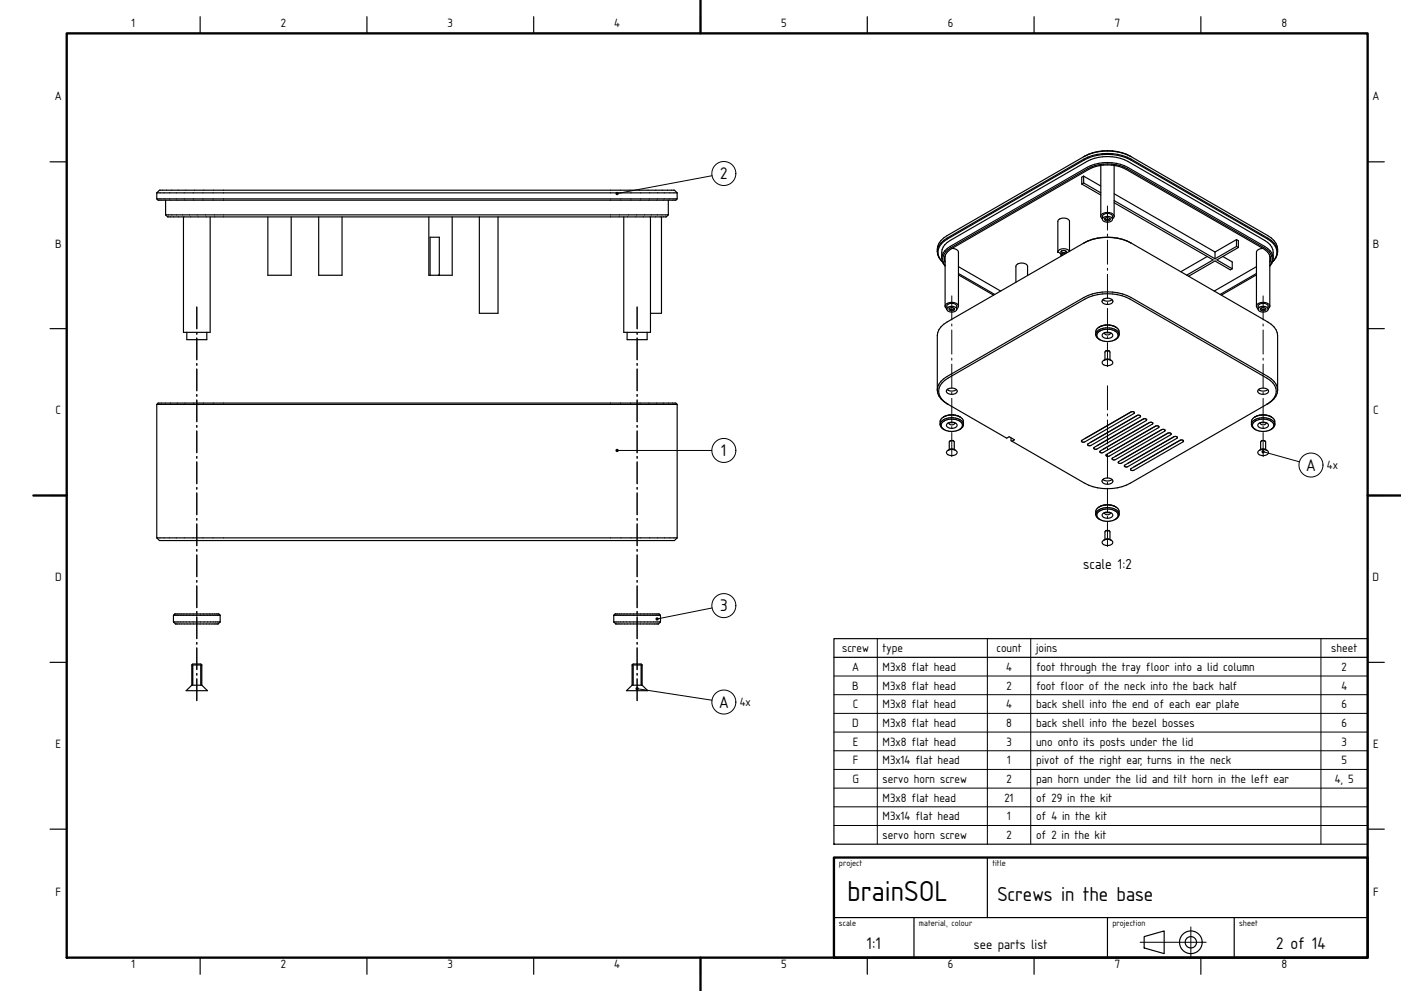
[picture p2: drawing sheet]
<svg xmlns="http://www.w3.org/2000/svg" width="420mm" height="297mm" viewBox="0 0 420 297" stroke-linecap="round" stroke-linejoin="round" font-family="sans-serif">
<g fill="#000">
<circle cx="185" cy="58" r=".5"/>
<circle cx="185" cy="135" r=".5"/>
<circle cx="378.7" cy="135.4" r=".5"/>
<circle cx="197" cy="185.5" r=".5"/>
<circle cx="191" cy="206.4" r=".5"/>
</g>
<g fill="none" stroke="#000" stroke-width=".35">
<path d="M60 5v5M110 5v5M160 5v5M210 5v5M260 5v5M310 5v5M360 5v5M15 48.5h5M47 59.6l.4 .4h155.2l.4-.4M47 59.6h156M47 57.8h156M47 57.8v1.8"/>
<path d="M47 57.8l.8-.8h154.4l.8 .8M49.7 60v4.4M200.4 60v4.4M203 57.8v1.8M324.3 55.2l5.7 3.2M324.9 52.8l5.1 3M324.9 52.8l-.6 .3v2.1M324.9 54.8l5.1 3M324.9 52.8v2M324.9 54.8l-.6 .4M324.9 46.9a14.9 14.9 0 0 1 14.2 0M324.9 46.9l-41 23.7a4.8 4.8 0 0 0-2.9 4.8"/>
<path d="M325.2 46.8l-.3 .1M326.1 46.4a16.2 16.2 0 0 1 11.8 0M330 49.6v15.2M334 58.1l30.2 17.4M334 49.6v15.2M338.8 46.8l41.3 23.8a4.8 4.8 0 0 1 2.9 4.8M410 48.5h5M49.7 64.4h150.7M49.7 64.4l.6 .6h149.4l.7-.6M55 65v34.6h8v-34.6M80.3 65v17.5h7v-17.5M95.5 65v17.5h7v-17.5"/>
<path d="M128.6 65v17.5h.3M135.6 65v17.5h-3.9M143.7 65v28.9h5.6v-28.9M187 65v34.6h8v-34.6M198.3 65v28.9h-3.3M281 75.4a4.8 4.8 0 0 1 2.9-4l41-23.7a15.6 15.6 0 0 1 14.2 0l41 23.7a5.2 5.2 0 0 1 2.9 4M281 75.4a4.1 4.1 0 0 0 1.6 3.1M282.3 77.4a4.6 4.6 0 0 1 2.6-5.3l41-23.7a13.6 13.6 0 0 1 12.2 0l41 23.7a4.6 4.6 0 0 1 2.6 5.3M282.3 77.4a3.5 3.5 0 0 0 1 2.3M282.3 77.4a4.2 4.2 0 0 1 2.6-3.5l41-23.7a13.6 13.6 0 0 1 12.2 0l41 23.7a4.5 4.5 0 0 1 2.6 3.5M283.3 79.6a3.5 3.5 0 0 1 1.8-5.4l41-23.7a13.1 13.1 0 0 1 11.8 0l41 23.7a3.5 3.5 0 0 1 1.8 5.4M283.3 76.6v15.2"/>
<path d="M285.4 74.5a1.73 1.73 0 0 1 1.9 1.1v16.2M285.4 74.4l41-23.6a12.3 12.3 0 0 1 11.2 0l41 23.6a3.5 3.5 0 0 1 2.1 4.3M285.4 74.4a3.5 3.5 0 0 0-2.1 4.3M287.3 79.9l12.7 7.3M317.1 75.6l1.3 .6-.4 .2M317.3 65.9a2.18 2.18 0 0 1 3.3 .5v8.9a2.13 2.13 0 0 0-3.5 .3v-9.2zM318 76.4l.5 .1M318 76v.4M318.1 75.3a.82 .82 0 0 1 .9-.3 .82 .82 0 0 1 .6 .8 .84 .84 0 0 1-.9 .4 .84 .84 0 0 1-.6-.8zM318.2 75.2a.7 .7 0 0 0 .7 .5 .7 .7 0 0 0 .6-.5M324.9 72.8l-41 23.7a5.2 5.2 0 0 0-2.9 4.1v16.3M325.1 72.7l-.2 .1"/>
<path d="M326.2 72.2l-1.3 .6M330 64.8a2.31 2.31 0 0 1 4 0M330 64.8l.5 .8M330.5 65.7v-.9a1.72 1.72 0 0 1 3 0v.9M330.5 65.7a1.72 1.72 0 0 1 3 0M330.5 65.7a1.73 1.73 0 0 0 3 0M331.2 65.5a.82 .82 0 0 1 1-.4 .82 .82 0 0 1 .6 .8 .84 .84 0 0 1-1 .4 .84 .84 0 0 1-.6-.7zM331.3 65.4a.7 .7 0 0 0 .7 .5 .7 .7 0 0 0 .7-.5M332 71.1a14.6 14.6 0 0 0-5.9 1.1M332 71.1l-4.5 .7M332 71.1l3.1 .3M333.5 71.2l3 .6"/>
<path d="M334 64.8l-.5 .8M334 60.1l30.2 17.5M334 60.8l29.7 17.1-7.9 4.6M336.4 71.7l1.5 .5M337.8 72.2l1.3 .6M338.9 72.7l41.2 23.8a5.2 5.2 0 0 1 2.9 4.1v16.3M361.9 76.9l-7.9 4.5M364.2 75.5v2.1M366.6 76.9l2.8 1.6v2M370.7 71.8l.5 .3v2.1M370.7 71.8l-6.5 3.7M370.7 71.8v2.1"/>
<path d="M370.7 73.9l.5 .3M370.7 73.9l-6.5 3.7M371.2 74.2l-6.4 3.7 4.6 2.6M376.7 79.9l-12.7 7.3M378.6 74.5a1.74 1.74 0 0 0-1.9 1.1v16.2M380.7 76.6v15.2M381.7 77.4a3.5 3.5 0 0 1-1 2.3M381.7 78.2a3.8 3.8 0 0 0-.8-5.9l-42-24.4a15.3 15.3 0 0 0-13.8 0l-41 23.7a4.3 4.3 0 0 0-2.4 5.8l.8 1M383 75.4a4.1 4.1 0 0 1-1.6 3.1M15 98.5h5M56 99.6v2.2h6v-2.2M128.9 82.5v-11.4h2.8v11.4"/>
<path d="M128.9 82.5h2.5M131.4 82.5h.3M131.7 82.4l-.3 .1M188 99.6v2.2h6v-2.2M283.3 91.8a2.31 2.31 0 0 1 4 0M283.3 91.8l.5 .7M283.8 92.7v-.9a1.72 1.72 0 0 1 3 0v.9M283.8 92.7a1.72 1.72 0 0 1 3 0M283.8 92.7a1.73 1.73 0 0 0 3 0M284.6 92.5a.82 .82 0 0 1 .9-.4 .82 .82 0 0 1 .6 .8 .84 .84 0 0 1-.9 .4 .84 .84 0 0 1-.7-.8zM284.7 92.4a.7 .7 0 0 0 .6 .4 .7 .7 0 0 0 .7-.4M287.3 91.8l-.5 .7"/>
<path d="M287.3 82.4l10.6 6.1M287.3 82l10.9 6.3M308.1 82.6v-2.8a2.01 2.01 0 0 0-3.5 0v4.8M329.5 98.8l-.8 .8-.2 .7M329.5 98l-.8 .8-.2 1.5M329.5 98.8a5.5 5.5 0 0 1 5 0M329.5 98.8h.1M329.7 97.9l-.2 .1M329.7 99.2a1.34 1.34 0 0 0-.9 1.1 1.34 1.34 0 0 0 .6 1.3M329.7 99.2a5 5 0 0 1 4.6 0M329.7 99.2h.1M330.1 97.7l-.6 .3"/>
<path d="M330.6 89.9a1.92 1.92 0 0 1 3 .5 1.85 1.85 0 0 1-3.2-.2zM330.6 89.8a2.37 2.37 0 0 0 2.8 0M331.2 99.7a.79 .79 0 0 0 .8 .7 .79 .79 0 0 0 .8-.7M331.4 99.6h1.2M331.5 97.5l-1.1 .1M331.5 97.4l-1.6 .4M332 97.4l.5 .1M332.5 97.4l-1 .1M332.5 97.4l1.1 .2M332.5 97.5h.6M333.5 97.6l1 .4M333.9 97.7l.6 .3"/>
<path d="M334.3 99.2h.1M334.3 99.2a1.34 1.34 0 0 1 .9 1.1 1.34 1.34 0 0 1-.6 1.3M334.5 98.8h.1M334.5 98.8l.6 .5 .4 1M334.5 98l.8 .8 .2 1.5M369.4 80.5l-.6 .4-4.6-2.7-7.9 4.6M376.7 91.8a2.31 2.31 0 0 1 4 0M376.7 91.8l.5 .7M376.7 82.4l-10.6 6.1M376.7 82l-10.9 6.3M377.2 92.7v-.9a1.72 1.72 0 0 1 3 0v.9M377.2 92.7a1.72 1.72 0 0 1 3 0"/>
<path d="M377.2 92.7a1.73 1.73 0 0 0 3 0M377.9 92.5a.82 .82 0 0 1 .9-.4 .82 .82 0 0 1 .6 .8 .84 .84 0 0 1-.9 .4 .84 .84 0 0 1-.6-.8zM378 92.4a.7 .7 0 0 0 .7 .4 .7 .7 0 0 0 .6-.4M380.7 91.8l-.5 .7M410 98.5h5M281 116.9a4.8 4.8 0 0 1 2.9-4.1l41-23.6a15.6 15.6 0 0 1 14.2 0l41 23.6a5.2 5.2 0 0 1 2.9 4.1M281 116.9a4.8 4.8 0 0 0 2.9 4.1l17.9 10.3 .7-.4 1.6 .9-.7 .4M283.9 116.8a1.92 1.92 0 0 1 3 .5 1.85 1.85 0 0 1-3.2-.1zM283.9 116.8a2.37 2.37 0 0 0 2.8 0M328.5 100.3l.4 .9 .8 .6M329.5 101.7a4.9 4.9 0 0 0 5 0M330.6 100.1a1.85 1.85 0 0 1 3 .5 1.87 1.87 0 0 1-3.2-.1z"/>
<path d="M330.9 108l1.1-.4 1.1 .4M330.9 108a.8 .8 0 0 0-.5 1 .8 .8 0 0 0 1 .5l.9 .1a.93 .93 0 0 0 1-.3 .93 .93 0 0 0 .2-1l-.4-.3M330.9 108a2.52 2.52 0 0 1 2.2 0M331.5 105.2l-.2 .3v2.3M331.5 105.2h1M331.5 105.2l.5-.1 .5 .1M332.5 105.2l.2 .3v2.3M335.5 100.3l-.4 .9-.8 .6M377.2 116.8a1.92 1.92 0 0 1 3.1 .5 1.85 1.85 0 0 1-3.2-.1zM377.3 116.8a2.37 2.37 0 0 0 2.8 0M383 116.9a4.9 4.9 0 0 1-3.2 4.3M47 121.2v40"/>
<path d="M47 121.2h156M47 121.2l.4-.4h155.2l.4 .4M203 121.2v40M281.8 127.2l.4 .9 .9 .7M282.9 128.6l.2 .2M282.9 125.8l-.7 .5-.4 .9M282.9 125l-.9 .8-.2 1.4M282.9 125.8a5.5 5.5 0 0 1 4.9 0M282.9 125.8h.1M283 124.9l-.1 .1M283.1 126.1a1.34 1.34 0 0 0-.9 1.1 1.34 1.34 0 0 0 .5 1.3M283.1 126.1a5 5 0 0 1 4.5 0"/>
<path d="M283.1 126.1h.1M283.1 128.8a5 5 0 0 0 4.5 0M283.9 127a1.85 1.85 0 0 1 3 .5 1.87 1.87 0 0 1-3.2-.1zM284.2 134.9l1.1-.4 1.1 .4M284.2 134.9a.8 .8 0 0 0-.4 1 .8 .8 0 0 0 .9 .6h1a.93 .93 0 0 0 .9-.2 .93 .93 0 0 0 .2-1.1l-.4-.3M284.2 134.9a2.52 2.52 0 0 1 2.2 0M284.3 124.4l-1.4 .6M284.6 126.6a.79 .79 0 0 0 .7 .7 .79 .79 0 0 0 .8-.7M284.8 126.6h1.1M284.8 124.4h1.1M284.8 132.2l-.2 .3v2.3M284.8 132.2h1.1"/>
<path d="M284.8 132.2l.5-.2 .6 .2M284.8 124.3l-1.5 .5M285.8 124.3l.6 .2M285.9 132.2l.2 .3v2.3M286.3 124.4l1.1 .4M286.8 124.5l1 .5M287.6 126.1h.1M287.6 126.1a1.34 1.34 0 0 1 .9 1.1 1.34 1.34 0 0 1-.6 1.3M287.6 128.8h.1M287.7 124.9l.1 .1M287.8 125.8h.1M287.8 125.8l.7 .5 .3 .9"/>
<path d="M287.8 128.6l-.2 .2M287.8 125l.9 .8 .1 1.4M288.8 127.2l-.3 .9-.9 .7M324.2 132.1l14.9-8.6 .9 .1-.1 .3-14.7 8.5-.6 .1-.4-.2zM326.1 133.1l14.8-8.6 1 .1-.1 .4-14.7 8.5-.7 .1-.3-.2zM327.9 134.2l14.8-8.6 1 .1-.1 .4-14.7 8.5h-.7l-.3-.2zM329.7 135.2l14.9-8.6 1 .1-.2 .4-14.7 8.5-.6 .1-.4-.2zM331.6 136.3l14.8-8.6 1 .1-.1 .4-14.7 8.5-.7 .1-.3-.2zM333.4 137.4l14.9-8.6 .9 .1-.1 .3-14.7 8.5-.6 .1-.4-.2zM335.3 138.4l14.8-8.6 1 .1-.1 .4-14.8 8.5h-.8zM337.1 139.5l14.8-8.6 1 .1-.1 .4-14.7 8.5h-.9zM375.2 127.2l.3 .9 .9 .7"/>
<path d="M376.2 128.6l.2 .2M376.3 124.9l-1 .9-.1 1.4M376.4 126.1a1.34 1.34 0 0 0-.9 1.1 1.34 1.34 0 0 0 .6 1.3M376.4 128.8a5 5 0 0 0 4.5 0M376.4 126.1a5 5 0 0 1 4.5 0M376.4 126.1h.1M377.3 127a1.85 1.85 0 0 1 3 .5 1.87 1.87 0 0 1-3.2-.1zM377.6 134.9l1.1-.4 1.1 .4M377.6 134.9a.8 .8 0 0 0-.5 1 .8 .8 0 0 0 1 .6h.9a.93 .93 0 0 0 1-.2 .93 .93 0 0 0 .1-1.1l-.3-.3M377.6 134.9a2.52 2.52 0 0 1 2.2 0M377.7 124.4l-1.5 .6M377.9 126.6a.79 .79 0 0 0 .8 .7 .79 .79 0 0 0 .7-.7"/>
<path d="M378.1 126.6h1.1M378.1 132.2l-.2 .3v2.3M378.1 132.2h1.1M378.1 132.2l.6-.2 .5 .2M378.7 124.3l-2.1 .5M378.7 124.4h-.6M378.7 124.4h.5M378.7 124.3l1 .2M379.2 132.2l.2 .3v2.3M379.7 124.4l.6 .2M379.8 121.2l-41 23.6a15 15 0 0 1-13.6 0l-22.1-12.7v-.9M380.1 121l-.3 .2"/>
<path d="M380.2 124.5l.5 .3M380.6 124.7l.5 .3M380.8 120.5a3.8 3.8 0 0 0 0-6.5l-42-24.4a15 15 0 0 0-13.6 0l-41 23.7a4.2 4.2 0 0 0-2.3 5.7l1.3 1.5 1 .7M380.9 126.1h.1M380.9 126.1a1.34 1.34 0 0 1 .9 1.1 1.34 1.34 0 0 1-.5 1.3M381 124.9l.1 .1M381.1 125.8h.1M381.1 125.8a4.8 4.8 0 0 0-5.8 .8l-.1 .6M381.1 128.6l-.2 .2M381.1 125.8l.9 .8 .2 .6M381.1 125l.9 .8 .2 1.4M382.2 127.2l-.4 .9-.9 .7"/>
<path d="M15 148.5h5M328.5 154.2l.4 .9 .8 .6M329.5 151.9l-.8 .8-.2 1.5M329.5 155.6l.2 .1M329.5 152.7l-.8 .8-.2 .7M329.5 152.7a5.5 5.5 0 0 1 5 0M329.5 152.7h.1M329.7 151.8l-.2 .1M329.7 153.1a1.34 1.34 0 0 0-.9 1.1 1.34 1.34 0 0 0 .6 1.3M329.7 153.1a5 5 0 0 1 4.6 0M329.7 153.1h.1M329.7 155.7a5 5 0 0 0 4.6 0"/>
<path d="M330.1 151.6l-.6 .3M330.5 151.5l-.6 .2M330.6 143.7a1.92 1.92 0 0 1 3 .6 1.85 1.85 0 0 1-3.2-.2zM330.6 154a1.85 1.85 0 0 1 3 .5 1.87 1.87 0 0 1-3.2-.1zM330.6 143.7a2.37 2.37 0 0 0 2.8 0M331.2 153.6a.79 .79 0 0 0 .8 .7 .79 .79 0 0 0 .8-.7M331.4 153.5h1.2M331.5 151.3l-.6 .1M331.5 159.1l-.2 .3v2.3M331.5 159.1h1M331.5 159.1l.5-.1 .5 .1M331.5 151.3l-1.1 .2"/>
<path d="M331.5 151.3h1M332 151.3h-.5M332.5 151.3l1.6 .4M332.5 159.1l.2 .3v2.3M332.5 151.3l.6 .1M333.5 151.5l1 .4M334.3 153.1h.1M334.3 153.1a1.34 1.34 0 0 1 .9 1.1 1.34 1.34 0 0 1-.6 1.3M334.3 151.8l.2 .1M334.5 152.7h.1M334.5 151.9l.8 .8 .2 1.5M334.5 155.6l-.2 .1"/>
<path d="M334.5 152.7l.6 .5 .4 1M335.5 154.2l-.4 .9-.8 .6M338.9 140.5l14.9-8.6 1 .2-.2 .3-14.7 8.5-.6 .1-.4-.2zM410 148.5h5M47 161.2l.8 .8h154.4l.8-.8M47 161.2h156M330.9 161.9l1.1-.4 1.1 .4M330.9 161.9a.8 .8 0 0 0-.5 1 .8 .8 0 0 0 1 .5l.9 .1a.93 .93 0 0 0 1-.3 .93 .93 0 0 0 .2-1l-.4-.3M330.9 161.9a2.52 2.52 0 0 1 2.2 0M15 198.5h5M52 186.4l.6 .6h12.8l.6-.6M52 186.4h14"/>
<path d="M52 184.4h14M52 184.4v2M52 184.4l.4-.4h13.2l.4 .4M57.5 199.3h3M57.5 199.3l.3-.3h2.4l.3 .3M57.5 199.3v6M60.5 199.3v6M66 184.4v2M184 186.4l.6 .6h12.8l.6-.6M184 186.4h14M184 184.4h14M184 184.4l.4-.4h13.2l.4 .4"/>
<path d="M184 184.4v2M189.5 199.3h3M189.5 199.3l.3-.3h2.4l.3 .3M189.5 199.3v6M192.5 199.3v6M198 184.4v2M250 191.4h160v61.6h-160zM250 197h160M410 198.5h5M57.5 205.3h3M57.5 205.3l-1.7 1.7h6.4l-1.7-1.7M189.5 205.3h3"/>
<path d="M189.5 205.3l-1.7 1.7h6.4l-1.7-1.7M15 248.5h5M296 257v18M410 248.5h5M250 275h160M274 275v12M332 275v12M370 275v12M60 287v5M110 287v5M160 287v5M210 287v5"/>
<path d="M260 287v5M310 287v5M343 280.7l6-1.7v6.8l-6-1.7zM360 287v5"/>
<circle cx="357" cy="282.4" r="3.4"/>
<circle cx="357" cy="282.4" r="1.7"/>
</g>
<g fill="none" stroke="#000" stroke-width=".3">
<path d="M213.5 52.7l-28.5 5.3M332 61.7v7.3M332 70.2v.6M332 72v7.2M59 92v6.6M59 99.6v.6M191 92v6.6M191 99.6v.6M285.3 88.7v7.2M285.3 97.1v.6M285.3 98.9v7.2M332 80.4v.6"/>
<path d="M332 82.2v7.2M332 90.6v.6M332 92.4v7.3M378.7 88.7v7.2M378.7 97.1v.6M378.7 98.9v7.2M59 101.3v6.5M59 108.9v.6M59 110.6v6.5M59 118.2v.6M59 119.9v6.5M191 101.3v6.5"/>
<path d="M191 108.9v.6M191 110.6v6.5M191 118.2v.6M191 119.9v6.5M285.3 107.3v.6M285.3 109.1v7.3M285.3 117.6v.6M285.3 119.4v7.2M332 100.9v.6M332 102.7v7.2M332 115.6v7.2M378.7 107.3v.6"/>
<path d="M378.7 109.1v7.3M378.7 117.6v.6M378.7 119.4v7.2M59 127.5v.6M59 129.1v6.6M59 136.8v.5M59 138.4v6.6M185 135h28.4M191 127.5v.6M191 129.1v6.6M191 136.8v.5M191 138.4v6.6"/>
<path d="M285.3 127.8v.6M285.3 129.6v7.2M332 124v.6M332 125.9v7.2M332 134.3v.6M332 136.1v7.2M378.7 127.8v.6M378.7 129.6v7.2M378.7 135.4l10.8 3M59 146.1v.5M59 147.7v6.6M59 155.4v.5"/>
<path d="M59 157v6.6M191 146.1v.5M191 147.7v6.6M191 155.4v.5M191 157v6.6M332 144.5v.6M332 146.3v7.3M332 154.8v.6M332 156.6v7.2M59 164.7v.5M59 166.3v6.6M59 173.9v.6"/>
<path d="M59 175.6v6.5M191 164.7v.5M191 166.3v6.6M191 173.9v.6M191 175.6v6.5M57.8 199.3v6M59 183.2v.6M59 184.9v6.5M59 192.5v.6M59 194.2v6.5M60.2 199.3v6M189.8 199.3v6"/>
<path d="M191 183.2v.6M191 184.9v6.5M191 192.5v.6M191 194.2v6.5M192.2 199.3v6M213.5 182.2l-16.5 3.3M263 191.4v61.6M296 191.4v61.6M309 191.4v61.6M396 191.4v61.6M59 201.8v.6M59 203.4v6.6"/>
<path d="M191 201.8v.6M191 203.4v6.6M191 206.4l22.4 3.5M250 219.4h160M250 213.8h160M250 208.2h160M250 202.6h160M250 236.2h160M250 230.6h160M250 225h160M250 247.4h160M250 241.8h160"/>
<path d="M357 277.8v9.2M341.8 282.4h19.8"/>
<circle cx="217" cy="52" r="3.6"/>
<circle cx="217" cy="135" r="3.6"/>
<circle cx="393" cy="139.4" r="3.6"/>
<circle cx="217" cy="181.5" r="3.6"/>
<circle cx="217" cy="210.4" r="3.6"/>
</g>
<path d="M20 10h390v277h-390zM210 0v10M10 148.5h10M410 148.5h10M250 257h160v30h-160zM210 287v10" fill="none" stroke="#000" stroke-width=".7"/>
<text font-size="8.1" x="254" y="270">brainSOL</text>
<text font-size="5.7" x="299" y="270">Screws in the base</text>
<g font-size="4.7">
<text x="215.9" y="53.7">2</text>
<text x="216.2" y="136.8">1</text>
<text x="391.6" y="141.1">A</text>
<text x="215.9" y="183.3">3</text>
<text x="215.5" y="212.2">A</text>
<text x="259.9" y="284.4">1:1</text>
<text x="382.6" y="284.4">2 of 14</text>
</g>
<text font-size="4.1" x="324.7" y="170.5">scale 1:2</text>
<text font-size="3.8" x="292" y="284.4">see parts list</text>
<g font-size="3.4">
<text x="39.4" y="8.2">1</text>
<text x="84.2" y="8.2">2</text>
<text x="134.2" y="8.2">3</text>
<text x="184.1" y="8.2">4</text>
<text x="234.2" y="8.2">5</text>
<text x="284.2" y="8.2">6</text>
<text x="334.2" y="8.2">7</text>
<text x="384.1" y="8.2">8</text>
<text x="16.5" y="30">A</text>
<text x="411.5" y="30">A</text>
<text x="16.5" y="74.2">B</text>
<text x="411.5" y="74.2">B</text>
<text x="16.7" y="124.2">C</text>
<text x="411.7" y="124.2">C</text>
<text x="397.8" y="140.6">4x</text>
<text x="16.5" y="174.2">D</text>
<text x="411.5" y="174.2">D</text>
<text x="252.5" y="195.4">screw</text>
<text x="264.6" y="195.4">type</text>
<text x="298.7" y="195.4">count</text>
<text x="310.6" y="195.4">joins</text>
<text x="399.1" y="195.4">sheet</text>
<text x="255.5" y="201.1">A</text>
<text x="264.6" y="201.1">M3x8 flat head</text>
<text x="301.6" y="201.1">4</text>
<text x="310.6" y="201.1">foot through the tray floor into a lid column</text>
<text x="402.2" y="201.1">2</text>
<text x="255.5" y="206.7">B</text>
<text x="264.6" y="206.7">M3x8 flat head</text>
<text x="301.7" y="206.7">2</text>
<text x="310.6" y="206.7">foot floor of the neck into the back half</text>
<text x="402.1" y="206.7">4</text>
<text x="221.8" y="211.7">4x</text>
<text x="255.7" y="212.3">C</text>
<text x="264.6" y="212.3">M3x8 flat head</text>
<text x="301.6" y="212.3">4</text>
<text x="310.6" y="212.3">back shell into the end of each ear plate</text>
<text x="402.2" y="212.3">6</text>
<text x="255.5" y="217.9">D</text>
<text x="264.6" y="217.9">M3x8 flat head</text>
<text x="301.6" y="217.9">8</text>
<text x="310.6" y="217.9">back shell into the bezel bosses</text>
<text x="402.2" y="217.9">6</text>
<text x="16.7" y="224.2">E</text>
<text x="255.7" y="223.5">E</text>
<text x="264.6" y="223.5">M3x8 flat head</text>
<text x="301.7" y="223.5">3</text>
<text x="310.6" y="223.5">uno onto its posts under the lid</text>
<text x="402.2" y="223.5">3</text>
<text x="411.7" y="224.2">E</text>
<text x="255.7" y="229.1">F</text>
<text x="264.6" y="229.1">M3x14 flat head</text>
<text x="301.9" y="229.1">1</text>
<text x="310.6" y="229.1">pivot of the right ear, turns in the neck</text>
<text x="402.2" y="229.1">5</text>
<text x="255.5" y="234.7">G</text>
<text x="264.6" y="234.7">servo horn screw</text>
<text x="301.7" y="234.7">2</text>
<text x="310.6" y="234.7">pan horn under the lid and tilt horn in the left ear</text>
<text x="400.2" y="234.7">4, 5</text>
<text x="264.6" y="240.3">M3x8 flat head</text>
<text x="264.6" y="245.9">M3x14 flat head</text>
<text x="301.1" y="240.3">21</text>
<text x="301.9" y="245.9">1</text>
<text x="310.6" y="240.3">of 29 in the kit</text>
<text x="310.6" y="245.9">of 4 in the kit</text>
<text x="264.6" y="251.5">servo horn screw</text>
<text x="301.7" y="251.5">2</text>
<text x="310.6" y="251.5">of 2 in the kit</text>
<text x="16.7" y="268.5">F</text>
<text x="411.7" y="268.5">F</text>
<text x="39.4" y="290.2">1</text>
<text x="84.2" y="290.2">2</text>
<text x="134.2" y="290.2">3</text>
<text x="184.1" y="290.2">4</text>
<text x="234.2" y="290.2">5</text>
<text x="284.2" y="290.2">6</text>
<text x="334.2" y="290.2">7</text>
<text x="384.1" y="290.2">8</text>
</g>
<g font-size="2.4">
<text x="251.5" y="259.6">project</text>
<text x="297.5" y="259.6">title</text>
<text x="251.5" y="277.6">scale</text>
<text x="275.5" y="277.6">material, colour</text>
<text x="333.5" y="277.6">projection</text>
<text x="371.5" y="277.6">sheet</text>
</g>
</svg>
